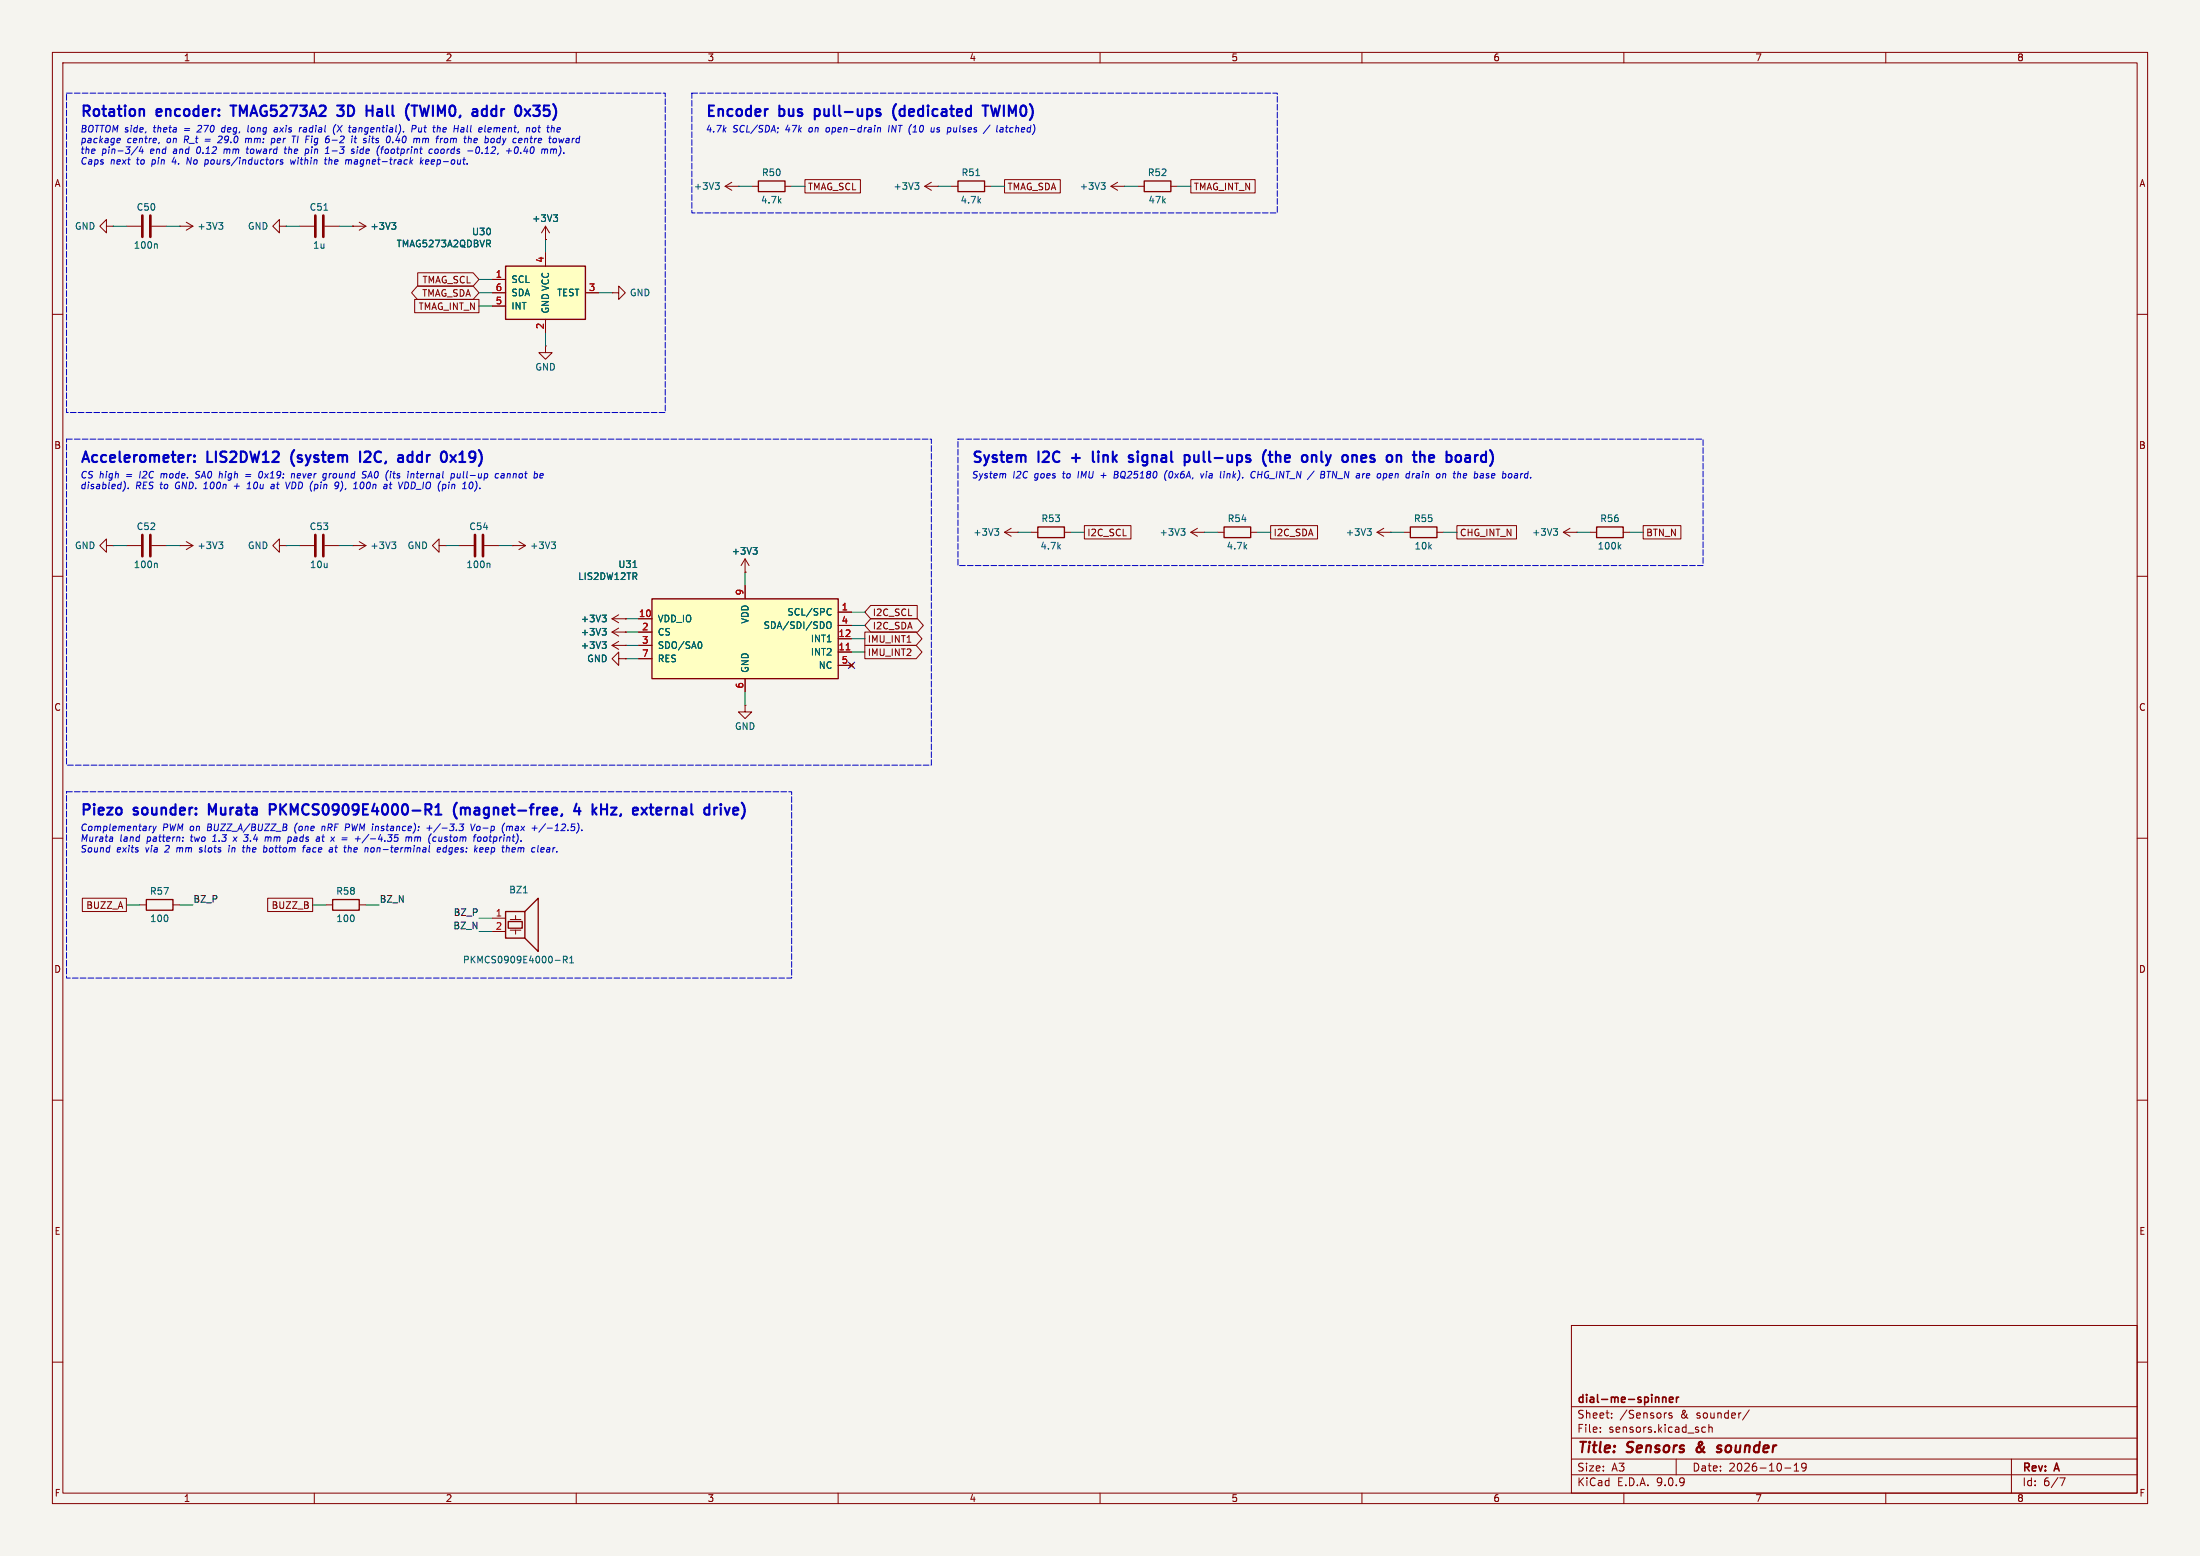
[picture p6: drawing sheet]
<svg xmlns="http://www.w3.org/2000/svg" width="420mm" height="297mm" viewBox="0 0 420 297" stroke-linecap="round" stroke-linejoin="round" font-family="sans-serif">
<path d="M0 0h420v297h-420z" fill="#f5f4ef" stroke="#f5f4ef" stroke-width=".19"/>
<g fill="none" stroke="#840000" stroke-width=".19">
<path d="M10 10h400v277h-400zM12 12h396v273h-396zM60 10v2M110 10v2M160 10v2M210 10v2M260 10v2M310 10v2M360 10v2M20.3 43.2v-1.3l-1.3 1.3 1.3 1.3v-1.3h1.3M21.6 43.2h.1M24.1 43.2h2.8"/>
<path d="M29 43.2h2.7M53.3 43.2v-1.3l-1.2 1.3 1.2 1.3v-1.3h1.3M54.6 43.2h.1M57.1 43.2h2.8M62 43.2h2.8M104.1 45.7h.1M104.1 43.2l-.7 1.3M104.1 43.2l.8 1.3M104.1 43.2v2.5M10 60h2M408 60h2M10 110h2"/>
<path d="M83.8 104.1v-1.2l-1.3 1.2 1.3 1.3v-1.3h1.3M85.1 104.1h.1M232.4 101.6h1.3M238.8 101.6h1.2M262.9 101.6l1.3 .8M262.9 101.6h2.5M264.2 100.8l-1.3 .8M265.4 101.6h.1M408 110h2M10 160h2M408 160h2M94 175.3h2.5"/>
<path d="M94 177.8h2.5M97.4 175.5h2M97.4 177.5h2M98.4 174.8v.7M98.4 177.5v.8M10 210h2M408 210h2M300 253h108v32h-108zM10 260h2M300 278.5h108M300 274.5h108M300 268.5h108"/>
<path d="M305.5 273.2v.2M305.5 272.5v.1M307.7 270.5v.2M307.7 269.8v.1M318 269.7h.2M319.2 269.8l-.4-.1-.2 .2 .1 .2 .5 .2v.3h-.6M320 278.5v3M325.6 272.5l-.4-.1-.3 .3 .1 .6h.6M326.2 272.5l.2-.1 .4 .1 .1 .9M326.2 271.9v1.5M333.9 269.1l-1.2 1.9M342.5 279.7l.4-.4v1.5"/>
<path d="M344.8 279.9l-.3 .3h-.3l-.3-.3 .2-.5 .4-.1 .2 .1a.99 .99 0 0 1-.3 1.4h-.3M384 278.5v6.5M408 260h2M60 285v2M110 285v2M160 285v2M210 285v2M260 285v2M300 281.5h108M310 285v2M340.7 280.2h1.2M342.5 280.8h.9"/>
<path d="M360 285v2M393.2 282.1h1l-.6 1.5"/>
</g>
<path d="M324 276.3a.53 .53 0 0 0 0 .8M328.6 276a.49 .49 0 0 0-.8 .3l.1 .1 .6 .2 .1 .3-.3 .3-.6-.1" fill="none" stroke="#840000" stroke-width=".4"/>
<path d="M317.4 266.7v1M317.4 266.8l.2-.1 .4 .1v.9M318.7 267.2l.7-.2-.1-.2-.4-.1-.2 .2 .1 .7h.5M320 266.7v1M320.5 266.7l-.3 .1-.2 .2" fill="none" stroke="#840000" stroke-width=".3"/>
<path d="M29.8 46.5l.2 .2v.7M61.8 40.1h.8M105.7 41h.7l-.4 .5M106.2 41.5l.2 .2v.3l-.2 .3M261 100.9h.8l-.4 .5M261.5 101.4l.3 .2v.3l-.3 .3M99.9 170.4h.8M106 183.3h1M107.6 183.2l.6-.1 .1-.2-.1-.3-.6-.1v1.3M107.9 183.2l.4 .6M108.8 183.8h.7M108.8 182.9l.3-.4v1.3" fill="none" stroke="#006464" stroke-width=".19"/>
<path d="M233.7 100.6h5.1v2h-5.1zM96.5 174h3.7v5.1h-3.7zM97 175.9h2.7v1.3h-2.7zM100.2 174l2.5-2.5v10.1l-2.5-2.5" fill="none" stroke="#840000" stroke-width=".25"/>
<path d="M27.2 41.1v4.1M28.7 41.1v4.1M60.2 41.1v4.1M61.7 41.1v4.1" fill="none" stroke="#840000" stroke-width=".51"/>
<path d="M96.5 50.8h15.3v10.2h-15.3z" fill="#ffffc2"/>
<path d="M96.5 50.8h15.3v10.2h-15.3zM63.5 171.7h5.1v2h-5.1z" fill="none" stroke="#840000" stroke-width=".25"/>
<g fill="none" stroke="#840000" stroke-width=".19">
<path d="M94 53.3h2.5M94 55.9h2.5M94 58.4h2.5M104.1 48.3v2.5M111.8 55.9h2.5M116.8 55.9h1.3v-1.3l1.3 1.3-1.3 1.3v-1.3M116.8 55.9h.1M104.1 66v1.3h1.3l-1.3 1.3-1.2-1.3h1.2M104.1 66h.1M104.1 61v2.5M67.3 104.1h.1M67.3 104.1h2.5"/>
<path d="M68.6 103.4l1.2 .7M69.8 104.1l-1.2 .8M87.6 104.1h2.8M92.5 104.1h2.7M97.8 104.1h.1M97.8 104.1h2.5M99.1 103.4l1.2 .7M100.3 104.1l-1.2 .8M227.3 101.6l1.3 .8M227.3 101.6h2.6M228.6 100.8l-1.3 .8M229.9 101.6h.1"/>
<path d="M62.2 172.7h1.3M68.6 172.7h1.2"/>
</g>
<path d="M74.8 103.4h.8l-.5 .5M75.3 103.9l.3 .3v.3l-.3 .2M93.3 107.5l.2 .2v.7M105.3 103.4h.7l-.4 .5M105.8 103.9l.2 .3v.3l-.2 .2M225.4 100.9h.8l-.4 .5M226 101.4l.2 .2v.3l-.2 .3" fill="none" stroke="#006464" stroke-width=".19"/>
<path d="M90.7 102.1v4.1M92.2 102.1v4.1" fill="none" stroke="#840000" stroke-width=".51"/>
<path d="M124.5 114.3h35.5v15.2h-35.5z" fill="#ffffc2"/>
<path d="M144.8 34.5h5.1v2.1h-5.1zM182.9 34.5h5.1v2.1h-5.1zM218.4 34.5h5.1v2.1h-5.1zM124.5 114.3h35.5v15.2h-35.5zM198.1 100.6h5.1v2h-5.1zM269.2 100.6h5.1v2h-5.1zM304.8 100.6h5.1v2h-5.1zM27.9 171.7h5.1v2h-5.1z" fill="none" stroke="#840000" stroke-width=".25"/>
<g fill="none" stroke="#840000" stroke-width=".19">
<path d="M138.4 35.6h2.6M138.4 35.6l1.3 .7M139.7 34.8l-1.3 .8M141 35.6h.1M143.5 35.6h1.3M149.9 35.6h1.2M153.7 34.3h10.6v2.5h-10.6zM176.5 35.6h2.6M176.5 35.6l1.3 .7M177.8 34.8l-1.3 .8M179.1 35.6h.1M181.6 35.6h1.3"/>
<path d="M188 35.6h1.2M191.8 34.3h10.6v2.5h-10.6zM212.1 35.6h2.5M212.1 35.6l1.3 .7M213.4 34.8l-1.3 .8M214.6 35.6h.1M217.2 35.6h1.2M223.5 35.6h1.3M227.3 34.3h12.3v2.5h-12.3zM34.3 43.2h.1M34.3 43.2h2.5M35.6 42.4l1.2 .8"/>
<path d="M36.8 43.2l-1.2 .7M67.3 43.2h.1M67.3 43.2h2.5M68.6 42.4l1.2 .8M69.8 43.2l-1.2 .7M79.2 57.1h12.2v2.6h-12.2zM79.7 54.6h10.6l1.1 1.3-1.1 1.3h-10.6l-1.1-1.3zM79.7 52.1h10.6l1.1 1.2-1.1 1.3h-10.6zM94 53.3h2.5M94 55.9h2.5M94 58.4h2.5M104.1 45.7h.1"/>
<path d="M104.1 48.3v2.5M111.8 55.9h2.5M104.1 61v2.5M20.3 104.1v-1.2l-1.3 1.2 1.3 1.3v-1.3h1.3M21.6 104.1h.1M24.1 104.1h2.8M29 104.1h2.7M34.3 104.1h.1M34.3 104.1h2.5M35.6 103.4l1.2 .7M36.8 104.1l-1.2 .8M53.3 104.1v-1.2l-1.2 1.2 1.2 1.3v-1.3h1.3"/>
<path d="M54.6 104.1h.1M57.1 104.1h2.8M62 104.1h2.8M116.8 118.1h2.6M116.8 118.1l1.3 .8M118.1 117.3l-1.3 .8M118.1 119.9l-1.3 .8M119.4 118.1h.1M121.9 118.1h2.6M142.2 109.2h.1M142.2 106.7v2.5M142.2 111.8v2.5"/>
<path d="M142.2 106.7l-.7 1.3M142.2 106.7l.8 1.3M160 116.8h2.6M160 119.4h2.6M166.2 118.1h9l1.1 1.3-1.1 1.3h-9l-1.1-1.3zM166.2 115.6h8.9v2.5h-8.9l-1.1-1.3zM191.8 101.6h2.5M191.8 101.6l1.2 .8M193 100.8l-1.2 .8M194.3 101.6h.1M196.8 101.6h1.3M203.2 101.6h1.3"/>
<path d="M207 100.3h8.9v2.6h-8.9zM242.6 100.3h8.9v2.6h-8.9zM268 101.6h1.2M274.3 101.6h1.3M278.1 100.3h11.4v2.6h-11.4zM298.4 101.6h2.6M298.4 101.6l1.3 .8M299.7 100.8l-1.3 .8M301 101.6h.1M303.5 101.6h1.3M309.9 101.6h1.2M313.7 100.3h7.2v2.6h-7.2z"/>
<path d="M116.8 120.7h2.6M116.8 123.2h2.6M116.8 120.7l1.3 .7M116.8 123.2l1.3 .8M118.1 125.7v-1.2l-1.3 1.2 1.3 1.3v-1.3h1.3M118.1 122.4l-1.3 .8M119.4 125.7h.1M119.4 120.7h.1M119.4 123.2h.1M121.9 120.7h2.6M121.9 123.2h2.6M121.9 125.7h2.6"/>
<path d="M142.2 134.6v1.3h1.3l-1.3 1.3-1.2-1.3h1.2M142.2 134.6h.1M142.2 129.5v2.6M160 121.9h2.6M160 124.5h2.6M160 127h2.6M162.2 126.6l.7 .8M162.9 126.6l-.7 .8M165.1 120.6h9.8l1.1 1.3-1.1 1.3h-9.8zM165.1 123.2h9.8l1.1 1.3-1.1 1.2h-9.8zM15.7 171.4h8.4v2.6h-8.4zM26.7 172.7h1.2"/>
<path d="M33 172.7h1.3M51.1 171.4h8.6v2.6h-8.6z"/>
</g>
<g fill="none" stroke="#006464" stroke-width=".19">
<path d="M136.5 34.9h.8l-.4 .5M137.1 35.4l.2 .2v.3l-.2 .2M174.6 34.9h.8l-.4 .5M175.2 35.4l.2 .2v.3l-.2 .2M186.3 33.5h.7M210.2 34.9h.8l-.4 .5M210.7 35.4l.3 .2v.3l-.3 .2M41.8 42.5h.7l-.4 .5M42.3 43l.2 .2v.3l-.2 .3M74.8 42.5h.8l-.5 .5M75.3 43l.3 .2v.3l-.3 .3M105.7 41h.7l-.4 .5"/>
<path d="M106.2 41.5l.2 .2v.3l-.2 .3M29.8 107.5l.2 .2v.7M41.8 103.4h.7l-.4 .5M42.3 103.9l.2 .3v.3l-.2 .2M114.9 117.4h.8l-.4 .5M114.9 120h.8l-.4 .4M115.5 117.9l.2 .2v.3l-.2 .3M120.8 108.3h.8M143.8 104.5h.7l-.4 .5M144.3 105l.2 .2v.3l-.2 .3M157.9 118.9l.2-.2a.43 .43 0 0 1 .6 .4v.4a.42 .42 0 0 1-.5 .5 .42 .42 0 0 1-.4-.5zM158.3 116.1l.4 .2"/>
<path d="M158.7 117.3l-.4 .1M189.9 100.9h.8l-.5 .5M190.4 101.4l.3 .2v.3l-.3 .3M296.6 100.9h.7l-.4 .5M297.1 101.4l.2 .2v.3l-.2 .3M309.1 104.3l.3 .5M309.4 103.9l-.5 .5M114.9 122.5h.8l-.4 .5M115.5 120.4l.2 .3v.3l-.2 .2M115.5 123l.2 .2v.3l-.2 .3M133.7 122.5a.79 .79 0 0 1 0 1.3"/>
</g>
<path d="M161.5 124h.8" fill="none" stroke="#a90000" stroke-width=".19"/>
<path d="M27.2 102.1v4.1M28.7 102.1v4.1M60.2 102.1v4.1M61.7 102.1v4.1" fill="none" stroke="#840000" stroke-width=".51"/>
<g fill="none" stroke="#009600" stroke-width=".19">
<path d="M141 35.6h2.5M151.1 35.6h2.6M179.1 35.6h2.5M189.2 35.6h2.6M214.6 35.6h2.6M224.8 35.6h2.5M21.6 43.2h2.5M31.7 43.2h2.6M54.6 43.2h2.5M64.8 43.2h2.5M91.4 53.3h2.6M91.4 58.4h2.6"/>
<path d="M91.4 55.9h2.6M104.1 45.7v2.6M114.3 55.9h2.5M104.1 63.5v2.5M21.6 104.1h2.5M31.7 104.1h2.6M54.6 104.1h2.5M64.8 104.1h2.5M85.1 104.1h2.5M95.2 104.1h2.6M119.4 118.1h2.5M142.2 109.2v2.6"/>
<path d="M162.6 116.8h2.5M162.6 119.4h2.5M194.3 101.6h2.5M204.5 101.6h2.5M229.9 101.6h2.5M240 101.6h2.6M265.4 101.6h2.6M275.6 101.6h2.5M301 101.6h2.5M311.1 101.6h2.6M119.4 120.7h2.5M119.4 125.7h2.5"/>
<path d="M119.4 123.2h2.5M142.2 132.1v2.5M162.6 121.9h2.5M162.6 124.5h2.5M24.1 172.7h2.6M34.3 172.7h2.5M59.7 172.7h2.5M69.8 172.7h2.6M91.4 175.3h2.6M91.4 177.8h2.6"/>
</g>
<path d="M162 126.4l1.2 1.2M163.2 126.4l-1.2 1.2" fill="none" stroke="#000084" stroke-width=".19"/>
<g fill="none" stroke="#0000c2" stroke-width=".19">
<path d="M22.8 27.2h-.3M22.9 26.5l.1 .2-.7 .1M26.3 28l-1.3 1.6M27 28l-.4 .9h.8M27.2 28.4l-.1 .9M30.4 27.2l-.2 .2M35.8 30.1l-.1 1.2M39.1 31.3h.4M39.2 30.5l-.2 1.3M39.6 30.5l-.4 .1M42.3 26.5l-.8 .7h.8M42.5 24.4l-.2 .6 .2 .2"/>
<path d="M42.8 28.4l-.1 .9M42.9 28.5l-.1 .1M46.9 26.4l-.1 .8M47 28.4h.5M47.2 28l-.1 1.1 .3 .2M47.3 26.4l-.4 .1M47.4 23.9l-.1 1.1 .1 .2M51.8 27.2h.5M51.9 26.4l-.2 1.3M52 26.4h.3M52.4 24.4h.5M52.8 30.5l-.1 .8"/>
<path d="M53 24.7h-.5l-.2 .2 .2 .3 .4-.1M53.2 30.5l-.4 .2M54 30.6l-.3-.1-.2 .2 .5 .3-.1 .3h-.5M54.5 28l-.1 1.1 .2 .2M55.5 30.5l.1 .8 .3-.6 .2 .6 .3-.8M56.1 26l-.1 1.2M57.2 24.4l-.1 .8M57.6 24.4l-.4 .2M58.9 28.6l-.1 .6-.4 .1M62.1 29.3h.7M62.2 30.1l-.2 1.1 .3 .1M62.6 28l-.2 1.3"/>
<path d="M62.9 30.1l-.2 1.2M63.8 24.1a1.42 1.42 0 0 0 .1 1.6M64.1 23.8l-.2 .2M64.5 23.9l.7 1.3M65.3 23.9l-1 1.3M66.2 30.5l.4 .2M66.6 30.7l-.1 .6M67 30.5l-.4 .2M67.2 26.4l-.1 .8M67.5 24.7h.3M67.6 24.4h.3M67.6 28.5l-.3-.1-.2 .3 .5 .2-.1 .3h-.5"/>
<path d="M67.6 26.4h.5M67.9 26l-.2 1.1 .3 .1M67.9 25.1l-.4 .1M68.2 28.4l-.1 .9M68.3 28v.1M72.7 28.4h.5M72.9 28.2l-.1 1.1M75 27.1v.1M78.4 30.9l.3 .4M78.7 24.6l.6-.1 .1-.4-.7-.2-.1 1.3M78.8 30.5l-.5 .5M80 24.4l-.1 .6 .1 .2"/>
<path d="M80.4 30.1l-.2 1.2M80.4 30.9l.3 .4M80.8 26.4l-.2 .8M80.8 30.5l-.5 .5M80.9 26.4l-.2 .1M81.3 30.7l-.1 .5 .2 .1M81.9 30.8l-.7 .1M82.6 28.5h-.5l-.2 .5 .2 .3 .4-.1M83.5 28.4l-.4 .2-.1 .4 .2 .3 .3-.1M84.1 24.5l-.1 .7M85 26.5l.3-.1 .2 .2-.1 .5-.4 .1M88 24.8v.3h.5"/>
<path d="M89.3 28.8h1M91.1 28.1a.83 .83 0 0 0-.1 1.2M91.1 26.5l-.4-.1-.2 .2v.6h.5M91.1 26.7l-.6 .1M93.4 24.4l-.2 .1-.1 .5 .2 .2h.2M93.8 24.7l-.6 .1M95 26.5l-.2 .5 .1 .2h.4M96.7 28.8h.9M97.2 28.3l-.1 1M98.2 28.5l.1 .7 .1 .1 .3-.1M100.3 26.5h-.1M100.7 26.5v.7"/>
<path d="M101.7 24.5l.2-.1 .4 .1v.5l-.2 .1-.3 .1-.2-.1zM104.2 28.4l.4 .2-.1 .7M105.2 28.4l-.1 .9M105.5 28.4l-.3 .2M106.4 25.1h.4M106.7 26.4l.1 .8 .3-.6 .2 .6 .4-.8M148.5 24.4v.1M167.6 24.4l-.1 .8M168.1 24.4l-.1 .8M169.8 23.9l-.2 1.3M177.8 24.4v.7l.3 .1 .2-.1M178.4 24.4l-.1 .8"/>
<path d="M181.5 24.6v.4l-.3 .2M189 23.9l-1.3 1.6M190.9 24.8v.3h.5M23.7 91.9a1.52 1.52 0 0 1-.3 1.9M24.5 93.2v.1M37.3 91.2h.5M37.6 90l-.2 .3 .2 .3M42.3 90.4l-.3 .1M44.7 92.8h1M46.9 90.9h.9M46.9 90.6h1M47.1 93.3h.8"/>
<path d="M47.3 92.4l.4-.4-.2 1.3M49.5 90.2l-.1 .3M50.1 90.2l-.2 .9-.4 .1M51.8 92.5h.5M52.4 92.7l-.5 .1-.2 .2 .2 .3 .4-.1M55.4 92l-.6 1.3M55.7 90.4l-.1 .8M56.2 90.6v.6M62.3 90.4l-.1 1M64.7 92.6l-.3 .2h-.3M64.7 92.3l-.2 .7-.3 .3M65.1 93.5l-.2 .3"/>
<path d="M67.5 93.3h.7M68.8 92.5v.7l.2 .1 .2-.1M69.4 90.6h.3M69.5 90h.3M69.8 90.7l.1 .3-.3 .2M70.4 90.9h.6M70.8 90l-.6 1.2M74.3 92.4h.5M74.6 92l-.2 1.1 .3 .2M75.2 90l-.1 1.1 .2 .1M78 92.6l-.2 .5-.3 .2M78.7 90.4l.3 .2v.6"/>
<path d="M79.5 90.4h.5M86.6 90.4l.1 .1M86.8 90.6l-.2 .6M87.3 90.4v.8h.3l.2-.1M87.9 90.4l-.1 .8M90.3 92.5l-.2 .7-.2 .1-.3-.1M90.8 93.5l-.2 .3M94.6 90.6v.6h.5M95.7 90.5h.5v.7M96.3 90.7l-.5 .1-.2 .1 .2 .3h.4M103.2 90.5l.4-.1 .1 .3-.6 .1M103.6 91.2h-.4"/>
<path d="M192 90.6l-.1 .6M212.7 90.6h.5M212.8 90l-.1 1.2h.4M222.3 90.9l.3 .8M229.2 90.4l.2 .8 .4-.8M233.7 90.4l-.1 .8M238.8 90.7l.2 .5 .5-.1M253.7 90l-.2 1.2M264.3 90.4l.4 .1v.5l-.1 .2h-.4M269.1 90l-.1 1.2M269.9 90.4h.1M270.8 90.4l-.3 .1"/>
<path d="M270.8 90.8h-.3l-.2 .1 .1 .3h.4M275.5 90.5h.5l-.1 .7M277.7 90l-.2 1.1M278.4 90l-.2 1.2M279.6 90.4l.4 .1v.2l-.6 .1M279.9 91.2h-.4M284.1 90.8l.1 .1M284.2 91.1l-.2 .1h-.3M289.1 91.2h.6M289.7 90.6v.6M21.5 159.9l-.1 .7M28.6 157.7l-.1 .9"/>
<path d="M28.9 157.7l-.4 .2M29.2 157.7l.2 .9M29.4 158.6l-.3 .4M29.8 157.7l-.4 .9M35 159.8l-.1 .1M44.6 159.8l.5 .8M45.3 159.8l-.8 .8M50.7 159.8l-.1 .8M50.9 159.8l-.2 .1M51.1 159.8h.1M54.8 157.5l-.3 .4 .2 .1v.3l-.2 .3M55.2 159.8l.4 .1v.5l-.2 .1-.3 .1"/>
<path d="M60.6 159.8h.4l-.1 .8M61.5 157.7l-.1 .9M61.6 157.8h-.1M70.4 159.3l-1.3 1.6M77.5 159.8l-.1 .8M78.1 159.9l-.1 .7M78.6 159.9l-.1 .7M79.2 159.8l-.1 .8M81.5 158.1h1M82 157.6l-.1 1M82.3 159.2l-.2 .3M83.8 159.8v.6l.1 .2"/>
<path d="M87.8 157.3h.7l-.4 .5h.1M88.5 158l-.2 .5-.5 .1M89.9 157.3l.2 1.3 .6-1.3M91 157.9l.1 .6M91.3 159.9l-.1 .1M91.8 159.9l-.1 .6-.2 .1-.3-.1M92.4 159.9l-.1 .5 .1 .1 .3 .1M95.9 158.2l.2 .8M96.8 157.7l-.1 .9M104.2 157.2l-1.3 1.7M110.5 157.5l-.1 1M111.1 158.4v.2"/>
<path d="M21.4 160.5l-.1 .1M21.5 160.1h-.4M34.9 160.5v.1M38 162.6h.4M38.3 161.8l-.2 .2 .1 .2M40.6 160.6h.7M43.7 161.8l-.1 .8M46.3 161.8h.5M46.4 162.6h.3M46.5 161.4l-.1 1.1M50.4 161.9l.4-.1 .2 .2-.2 .5-.4 .1M58 161.6l-.2 1"/>
<path d="M59.1 162.2h-.3l-.3 .1 .1 .3h.4M60.9 160.5l-.4 .1M61 160.1h-.4M63.1 161.8l.3 .1v.7M63.4 162.6h-.4M63.5 162.1l-.5 .1M63.9 161.8h.5M66.7 161.8l.4 .2-.1 .6M71.3 161.8l-.4 .1-.1 .5 .2 .2h.3M84 161.8l-.4 .1-.1 .6 .1 .1h.4M84.1 162v.1l-.6 .1M84.7 161.9l-.1 .6 .2 .1h.3"/>
<path d="M85.3 161.4l-.2 1.2M91.6 162.6h.5M91.7 161.9l.4-.1 .1 .3-.6 .1M97.8 162v.6h.3M98.4 162.1l-.6 .1M103.3 162.2l.6-.1-.1-.2-.3-.1-.2 .2v.6h.5"/>
</g>
<g fill="none" stroke="#0000c2" stroke-width=".4">
<path d="M78.1 19.9l-.4 .5M105.6 19.9l.4 .5M171.1 19.9a2.29 2.29 0 0 0 0 3M196.6 19.9l.4 .5M17 20.3l-.3-.2h-.7v2M19.8 20.1v1.8M22.7 20.1v1.8M23.9 20.1v.2M27.2 20.8l.3 .3v1M37.9 20.1v2M44 20.1h1.1M44.6 20.1v2"/>
<path d="M45.8 22.1v-2l.7 1.5 .6-1.5v2M47.8 22.1l.7-2 .6 2M50.8 20.2a.72 .72 0 0 0-.9 .2M52.7 20.1h-.9l-.1 1M53.6 20.3l.3-.2h.5l.2 .2M55.4 20.1h1.3l-.8 2M57.3 20.1h1.3l-.7 .8M59.1 22.1l.7-2 .7 2M61 20.3l.3-.2h.5l.3 .2M64.4 20.1h1.2l-.7 .8 .5 .1M64.4 22l.2 .1 .8-.1M67.4 20.4l-.5-.3h-.4v2"/>
<path d="M70 20.1v2M70 21.1h1.1M71.1 20.1v2M73.9 20.1v1.8M74.9 20.1v1.8M78.6 20.1h1.1M79.1 20.1v2M80.2 20.1l.4 2M81.9 20.1l-.5 2M82.6 20.1v2M83.6 22.1v-2l.7 1.5 .6-1.5v2M86 20.3a.46 .46 0 0 1 .7 0"/>
<path d="M92.2 22h.7M92.2 20.9h.7M92.9 20.1v2M94.7 20.1v2M98.6 20.3a.46 .46 0 0 1 .7 0M101.8 20.1h1.2l-.6 .8h.2M101.8 22l.3 .1h.5M104.8 20.1h-.9l-.1 1M136.3 20.1h-.9v2M143.4 20.1v2M148.8 20.1v2M155.5 20.8v2"/>
<path d="M155.5 22l.2 .1M155.7 20.8l-.2 .1M159.2 20.1v1.8M160.2 20.1v1.8M168 21.6v.4M172.7 20.1v2M176.2 20.1v2M177.2 20.1v.2M181.6 20.1v1.8M185.4 20.1v2M187.5 20.1h1.2M188.1 20.1v2"/>
<path d="M189.2 20.1l.4 2M190.9 20.1l-.5 2M191.6 20.1v2M192.6 22.1v-2l.7 1.5 .6-1.5v2M195 20.3a.46 .46 0 0 1 .7 0M15.7 88.2l.7-2 .6 2M22.8 86.2v1.7M33 86.2v1.7M36.5 86.9h-.4M37.1 88v.2M37.1 86.9v.2M39.6 86.2v2"/>
<path d="M41.2 86.2v2M43.2 86.3l-.7-.1-.3 .2M44 86.4l.3-.2h.4l.3 .2M46.9 86.5l-.4-.3h-.5v2M47.8 86.2l.5 2M49.5 86.2l-.5 2M50.6 86.5l.1-.3v2M52.1 86.4l.3-.2h.4l.3 .2M56.2 85.9l-.4 .6M61.7 86.2v1.7M68.7 86.2v2M69.6 86.4l.3-.2h.5l.2 .2"/>
<path d="M70.6 87l-1.1 1.2h1.2M72.7 86.4a.69 .69 0 0 0-1 .1M76.3 86.9h.3l.3 .2v1.1M76.9 88.1l-.6 .1M76.9 87.3l-.6 .1M78.7 86.2v2M80.6 86.2v2M84.4 86.4a.46 .46 0 0 1 .7 0M86 86.9l1 1.3M87 86.9l-1 1.3M88.1 86.5l.2-.3v2M89.7 86.4l.3-.2h.4l.2 .2"/>
<path d="M91.4 85.9l.4 .6M187.2 86.3l-.8-.1-.2 .2M191.2 86.2v1.7M198.3 86.2v2M199.1 86.4l.3-.2h.5l.3 .2M202.3 86.4a.69 .69 0 0 0-1.1 .1M205.4 86.7v1.5M208.6 86.2v1.7l.3 .3M209.7 86.2v.2M212.4 86.2v2M216.1 87.5l.2 .3-.2 .4M216.1 86.9h.2"/>
<path d="M217.2 86.2v.2M223.6 86.2v1.7M226.7 86.9l.4 .3v.6l-.4 .4M228 86.9l.1 1.2h.6M229.8 86.2v1.7M230.8 86.2v1.7M241.1 87.6l.2 .8 .4 .5M241.7 85.9l-.4 .6-.2 .7M242.2 86.9h.7M242.4 86.2v1.7l.1 .2 .4 .1M243.6 86.2v2M244.3 86.9a.54 .54 0 0 0-.7 .1"/>
<path d="M251 86.9l.3 .2v1.1M252.3 86.2v1.7l.2 .3M260 88.1h.7M260 86.9h.5h.2l.1 .4-.9 .2M269.7 86.9h.7M270 86.2v1.7l.1 .2 .3 .1M271.1 86.2v2M276.2 86.2v2M276.2 88.1l.1 .1M276.3 86.9h-.1M283.5 86.9h-.6l-.2 .3 .1 .8 .3 .2h.4M283.7 86.2v2"/>
<path d="M284.4 85.9l.4 .6M17 153.7l-.3-.2h-.7v2M18 153.5v.2M33.5 153.5v2M39.9 155.5v-2l.7 1.4 .6-1.4v2M47 153.5v1.7M52.5 154.4l-1 .1M52.6 153.7l-.3-.2h-.8v2M53.5 153.5v2M54.6 153.5l-1.1 1.1M55.5 155.5v-2l.7 1.4 .6-1.4v2M58.9 153.7a.69 .69 0 0 0-1 .1"/>
<path d="M60.8 153.6l-.7-.1-.3 .2M61.8 153.7a.46 .46 0 0 1 .8 0M63.6 153.7l.3-.2h.4l.3 .2M65.6 153.7a.46 .46 0 0 1 .8 0M67.4 153.7l.3-.2h.4l.3 .2M70.3 153.5h-1v2M71.5 153.4l-.5 1.4M73.1 153.7a.46 .46 0 0 1 .8 0M75 153.7a.46 .46 0 0 1 .8 0M76.9 153.7a.46 .46 0 0 1 .8 0M82.3 153.7l-.3-.2h-.8v2M83.1 155.5h1.2"/>
<path d="M83.1 154.1l.6-.6v2M87.2 153.2a2.29 2.29 0 0 0 0 3.1M88 154.2v1.3M88.3 154.2l-.3 .2M97.8 153.5v1.7M101.9 153.5l-.4 .1-.1 .2M110.1 153.4l-.5 1.4h1.2M110.6 154.2v1.3M113.1 153.5v2M114.7 153.5v2M114.7 154.4h1.2M115.9 153.5v2"/>
<path d="M124 154.2h.7M124.3 153.5v1.7l.1 .2 .3 .1M132 153.5v1.7M135.4 153.5v2M137.6 153.5v.2M137.6 154.2v1.3M138.4 154.2l.4 1.3 .5-1.3M141.6 153.2l.4 .6"/>
</g>
<path d="M12.7 17.8h114.3v60.9h-114.3zM132.1 17.8h111.7v22.8h-111.7zM12.7 83.8h165.1v62.3h-165.1zM182.9 83.8h142.2v24.2h-142.2zM12.7 151.1h138.4v35.6h-138.4z" fill="none" stroke="#0000c2" stroke-width=".19" stroke-dasharray="1.1 .4"/>
<g font-size="2.8" fill="#0000c2">
<text x="15.2" y="23.3">Rotation</text>
<text x="30" y="23.3">encoder:</text>
<text x="45.1" y="23.3">TMAG5273A2</text>
<text x="66.2" y="23.3">3D</text>
<text x="72.4" y="23.3">Hall</text>
<text x="80.8" y="23.3">(TWIM0,</text>
<text x="94.3" y="23.3">addr</text>
<text x="103.3" y="23.3">0x35)</text>
<text x="134.6" y="23.3">Encoder</text>
<text x="148.8" y="23.3">bus</text>
<text x="156.4" y="23.3">pull-ups</text>
<text x="172.2" y="23.3">(dedicated</text>
<text x="190.3" y="23.3">TWIM0)</text>
<text x="15.2" y="89.3">Accelerometer:</text>
<text x="39.7" y="89.3">LIS2DW12</text>
<text x="56.5" y="89.3">(system</text>
<text x="70.4" y="89.3">I2C,</text>
<text x="78.5" y="89.3">addr</text>
<text x="87.5" y="89.3">0x19)</text>
<text x="185.4" y="89.3">System</text>
<text x="198.3" y="89.3">I2C</text>
<text x="205.5" y="89.3">+</text>
<text x="210.3" y="89.3">link</text>
<text x="218" y="89.3">signal</text>
<text x="229.4" y="89.3">pull-ups</text>
<text x="245.2" y="89.3">(the</text>
<text x="253.5" y="89.3">only</text>
<text x="262" y="89.3">ones</text>
<text x="271.3" y="89.3">on</text>
<text x="277.2" y="89.3">the</text>
<text x="284.2" y="89.3">board)</text>
<text x="15.2" y="156.6">Piezo</text>
<text x="25.7" y="156.6">sounder:</text>
<text x="40.7" y="156.6">Murata</text>
<text x="53.2" y="156.6">PKMCS0909E4000-R1</text>
<text x="89.1" y="156.6">(magnet-free,</text>
<text x="113" y="156.6">4</text>
<text x="117.2" y="156.6">kHz,</text>
<text x="125.8" y="156.6">external</text>
<text x="140.2" y="156.6">drive)</text>
</g>
<g font-size="2.8" fill="#840000">
<text x="301" y="277.9">Title:</text>
<text x="310.6" y="277.9">Sensors</text>
<text x="324.7" y="277.9">&amp;</text>
<text x="329.5" y="277.9">sounder</text>
</g>
<g font-size="2.1" fill="#840000">
<text x="301" y="268.2">dial-me-spinner</text>
<text x="301" y="273.7">File:</text>
<text x="301" y="271">Sheet:</text>
<text x="307.1" y="273.7">sensors.kicad_sch</text>
<text x="309.2" y="271">/Sensors</text>
<text x="320.9" y="271">&amp;</text>
<text x="324" y="271">sounder/</text>
<text x="301" y="281.1">Size:</text>
<text x="307.6" y="281.1">A3</text>
<text x="323" y="281.1">Date:</text>
<text x="330" y="281.1">2026-10-19</text>
<text x="386" y="281.3">Rev:</text>
<text x="392.4" y="281.3">A</text>
<text x="301" y="283.9">KiCad</text>
<text x="308.7" y="283.9">E.D.A.</text>
<text x="316.3" y="283.9">9.0.9</text>
<text x="386" y="283.9">Id:</text>
<text x="390.1" y="283.9">6/7</text>
</g>
<g font-size="1.8" fill="#840000">
<text x="35" y="11.9">1</text>
<text x="85" y="11.9">2</text>
<text x="135" y="11.9">3</text>
<text x="185" y="11.9">4</text>
<text x="235" y="11.9">5</text>
<text x="285" y="11.9">6</text>
<text x="335" y="11.9">7</text>
<text x="385" y="11.9">8</text>
<text x="10.3" y="35.9">A</text>
<text x="408.3" y="35.9">A</text>
<text x="154.1" y="36.5">TMAG_SCL</text>
<text x="192.2" y="36.5">TMAG_SDA</text>
<text x="227.8" y="36.5">TMAG_INT_N</text>
<text x="79.8" y="59.4">TMAG_INT_N</text>
<text x="80.5" y="56.8">TMAG_SDA</text>
<text x="80.6" y="54.3">TMAG_SCL</text>
<text x="10.3" y="85.9">B</text>
<text x="408.2" y="85.9">B</text>
<text x="207.5" y="102.6">I2C_SCL</text>
<text x="243" y="102.6">I2C_SDA</text>
<text x="278.6" y="102.6">CHG_INT_N</text>
<text x="314.2" y="102.6">BTN_N</text>
<text x="166.5" y="117.8">I2C_SCL</text>
<text x="165.6" y="122.9">IMU_INT1</text>
<text x="165.6" y="125.4">IMU_INT2</text>
<text x="166.5" y="120.3">I2C_SDA</text>
<text x="10.3" y="135.9">C</text>
<text x="408.2" y="135.9">C</text>
<text x="16.4" y="173.7">BUZZ_A</text>
<text x="51.8" y="173.7">BUZZ_B</text>
<text x="10.3" y="185.9">D</text>
<text x="408.2" y="185.9">D</text>
<text x="10.3" y="235.9">E</text>
<text x="408.3" y="235.9">E</text>
<text x="10.3" y="285.9">F</text>
<text x="35" y="286.9">1</text>
<text x="85" y="286.9">2</text>
<text x="135" y="286.9">3</text>
<text x="185" y="286.9">4</text>
<text x="235" y="286.9">5</text>
<text x="285" y="286.9">6</text>
<text x="335" y="286.9">7</text>
<text x="385" y="286.9">8</text>
<text x="408.3" y="285.9">F</text>
</g>
<g font-size="1.8" fill="#0000c2">
<text x="15.2" y="25.6">BOTTOM side,</text>
<text x="15.2" y="27.7">package</text>
<text x="15.2" y="29.7">the</text>
<text x="19.4" y="29.7">pin-3/4</text>
<text x="24.2" y="27.7">centre,</text>
<text x="28.8" y="29.7">end</text>
<text x="29.4" y="25.6">theta</text>
<text x="31.9" y="27.7">on</text>
<text x="33.3" y="29.7">and</text>
<text x="35.4" y="27.7">R_t =</text>
<text x="35.4" y="25.6">=</text>
<text x="37.9" y="29.7">0.12</text>
<text x="38.1" y="25.6">270</text>
<text x="42.3" y="27.7">29.0</text>
<text x="42.9" y="25.6">deg,</text>
<text x="43.3" y="29.7">mm</text>
<text x="47.7" y="27.7">mm:</text>
<text x="47.9" y="29.7">toward</text>
<text x="48.1" y="25.6">long</text>
<text x="52.8" y="27.7">per</text>
<text x="53.4" y="25.6">axis</text>
<text x="55.4" y="29.7">the</text>
<text x="57" y="27.7">TI Fig</text>
<text x="58.4" y="25.6">radial</text>
<text x="59.5" y="29.7">pin</text>
<text x="63.6" y="29.7">1-3</text>
<text x="63.8" y="27.7">6-2</text>
<text x="65" y="25.6">(X</text>
<text x="68.3" y="25.6">tangential).</text>
<text x="68.7" y="29.7">side</text>
<text x="68.9" y="27.7">it</text>
<text x="71.4" y="27.7">sits</text>
<text x="73.8" y="29.7">(footprint</text>
<text x="76" y="27.7">0.40</text>
<text x="80.4" y="25.6">Put</text>
<text x="81.4" y="27.7">mm</text>
<text x="84" y="29.7">coords</text>
<text x="84.7" y="25.6">the</text>
<text x="86" y="27.7">from</text>
<text x="88.9" y="25.6">Hall</text>
<text x="91.5" y="29.7">-0.12,</text>
<text x="91.5" y="27.7">the</text>
<text x="93.9" y="25.6">element,</text>
<text x="95.6" y="27.7">body</text>
<text x="99.1" y="29.7">+0.40</text>
<text x="101.2" y="27.7">centre</text>
<text x="103.1" y="25.6">not</text>
<text x="106" y="29.7">mm).</text>
<text x="108.3" y="27.7">toward</text>
<text x="134.6" y="25.6">4.7k</text>
<text x="139.8" y="25.6">SCL/SDA;</text>
<text x="150" y="25.6">47k</text>
<text x="154.6" y="25.6">on</text>
<text x="158.1" y="25.6">open-drain</text>
<text x="170.2" y="25.6">INT (10</text>
<text x="178.7" y="25.6">us</text>
<text x="182.1" y="25.6">pulses</text>
<text x="189.4" y="25.6">/</text>
<text x="191.9" y="25.6">latched)</text>
<text x="15.2" y="31.7">Caps</text>
<text x="21" y="31.7">next</text>
<text x="26.2" y="31.7">to</text>
<text x="29.2" y="31.7">pin</text>
<text x="33.3" y="31.7">4.</text>
<text x="36.3" y="31.7">No</text>
<text x="39.9" y="31.7">pours/inductors</text>
<text x="56.5" y="31.7">within</text>
<text x="63.3" y="31.7">the</text>
<text x="67.4" y="31.7">magnet-track</text>
<text x="81.9" y="31.7">keep-out.</text>
<text x="15.2" y="91.6">CS high</text>
<text x="15.2" y="93.7">disabled).</text>
<text x="24.1" y="91.6">=</text>
<text x="25.8" y="93.7">RES to</text>
<text x="26.9" y="91.6">I2C</text>
<text x="31.1" y="91.6">mode.</text>
<text x="33.7" y="93.7">GND. 100n</text>
<text x="38" y="91.6">SA0</text>
<text x="42.6" y="91.6">high</text>
<text x="45.3" y="93.7">+</text>
<text x="47.9" y="91.6">=</text>
<text x="48" y="93.7">10u</text>
<text x="50.6" y="91.6">0x19:</text>
<text x="52.8" y="93.7">at</text>
<text x="55.8" y="93.7">VDD (pin</text>
<text x="57" y="91.6">never</text>
<text x="63.3" y="91.6">ground</text>
<text x="65.5" y="93.7">9),</text>
<text x="69.4" y="93.7">100n</text>
<text x="71" y="91.6">SA0</text>
<text x="75.3" y="93.7">at</text>
<text x="75.7" y="91.6">(its</text>
<text x="78.4" y="93.7">VDD_IO (pin</text>
<text x="80.1" y="91.6">internal</text>
<text x="88.5" y="91.6">pull-up</text>
<text x="91" y="93.7">10).</text>
<text x="97.2" y="91.6">cannot</text>
<text x="185.4" y="91.6">System</text>
<text x="193.3" y="91.6">I2C</text>
<text x="197.6" y="91.6">goes</text>
<text x="203.1" y="91.6">to</text>
<text x="206.2" y="91.6">IMU +</text>
<text x="213.5" y="91.6">BQ25180</text>
<text x="223.3" y="91.6">(0x6A,</text>
<text x="230.5" y="91.6">via</text>
<text x="234.4" y="91.6">link).</text>
<text x="240.4" y="91.6">CHG_INT_N /</text>
<text x="254.1" y="91.6">BTN_N are</text>
<text x="265.4" y="91.6">open</text>
<text x="271.1" y="91.6">drain</text>
<text x="277.1" y="91.6">on</text>
<text x="280.6" y="91.6">the</text>
<text x="284.7" y="91.6">base</text>
<text x="290.3" y="91.6">board.</text>
<text x="15.2" y="159">Complementary</text>
<text x="15.2" y="161">Murata</text>
<text x="22.8" y="161">land</text>
<text x="28.1" y="161">pattern:</text>
<text x="31" y="159">PWM on</text>
<text x="36.7" y="161">two</text>
<text x="39.8" y="159">BUZZ_A/BUZZ_B</text>
<text x="41" y="161">1.3</text>
<text x="45.2" y="161">x 3.4</text>
<text x="51.6" y="161">mm</text>
<text x="56.2" y="161">pads</text>
<text x="56.6" y="159">(one</text>
<text x="61.8" y="161">at</text>
<text x="62" y="159">nRF PWM instance):</text>
<text x="64.9" y="161">x =</text>
<text x="69.8" y="161">+/-4.35</text>
<text x="79.7" y="161">mm</text>
<text x="82.7" y="159">+/-3.3</text>
<text x="84.2" y="161">(custom</text>
<text x="91.3" y="159">Vo-p</text>
<text x="93.1" y="161">footprint).</text>
<text x="97.5" y="159">(max</text>
<text x="103.4" y="159">+/-12.5).</text>
<text x="15.2" y="163">Sound</text>
<text x="22.2" y="163">exits</text>
<text x="27.9" y="163">via</text>
<text x="31.8" y="163">2</text>
<text x="34.1" y="163">mm</text>
<text x="38.7" y="163">slots</text>
<text x="44.5" y="163">in</text>
<text x="47.4" y="163">the</text>
<text x="51.5" y="163">bottom</text>
<text x="59.3" y="163">face</text>
<text x="64.5" y="163">at</text>
<text x="67.5" y="163">the</text>
<text x="71.7" y="163">non-terminal</text>
<text x="85.7" y="163">edges:</text>
<text x="93" y="163">keep</text>
<text x="98.5" y="163">them</text>
<text x="104.4" y="163">clear.</text>
</g>
<g font-size="1.8" fill="#006464">
<text x="145.4" y="33.8">R50</text>
<text x="183.5" y="33.8">R51</text>
<text x="219" y="33.8">R52</text>
<text x="26" y="40.4">C50</text>
<text x="59" y="40.4">C51</text>
<text x="132.4" y="36.4">+3V3</text>
<text x="145.2" y="39">4.7k</text>
<text x="170.5" y="36.4">+3V3</text>
<text x="183.3" y="39">4.7k</text>
<text x="206" y="36.4">+3V3</text>
<text x="219.2" y="39">47k</text>
<text x="14.2" y="44">GND</text>
<text x="25.4" y="47.7">100n</text>
<text x="37.6" y="44">+3V3</text>
<text x="47.2" y="44">GND</text>
<text x="59.7" y="47.7">1u</text>
<text x="70.6" y="44">+3V3</text>
<text x="75.6" y="47.4">TMAG5273A2QDBVR</text>
<text x="90" y="45.1">U30</text>
<text x="101.5" y="42.6">+3V3</text>
<text x="97.5" y="54.2">SCL</text>
<text x="97.5" y="56.7">SDA</text>
<text x="97.5" y="59.3">INT</text>
<text x="105" y="59.9" transform="rotate(-90 105 59.9)">GND VCC</text>
<text x="106.2" y="56.7">TEST</text>
<text x="120.1" y="56.7">GND</text>
<text x="102.1" y="70.9">GND</text>
<text x="26" y="101.4">C52</text>
<text x="59" y="101.4">C53</text>
<text x="89.5" y="101.4">C54</text>
<text x="198.7" y="99.8">R53</text>
<text x="234.3" y="99.8">R54</text>
<text x="269.8" y="99.8">R55</text>
<text x="305.4" y="99.8">R56</text>
<text x="14.2" y="105">GND</text>
<text x="37.6" y="105">+3V3</text>
<text x="47.2" y="105">GND</text>
<text x="70.6" y="105">+3V3</text>
<text x="77.7" y="105">GND</text>
<text x="101.1" y="105">+3V3</text>
<text x="139.6" y="106.1">+3V3</text>
<text x="185.7" y="102.5">+3V3</text>
<text x="198.5" y="105.1">4.7k</text>
<text x="221.3" y="102.5">+3V3</text>
<text x="234.1" y="105.1">4.7k</text>
<text x="256.8" y="102.5">+3V3</text>
<text x="270" y="105.1">10k</text>
<text x="292.4" y="102.5">+3V3</text>
<text x="304.9" y="105.1">100k</text>
<text x="25.4" y="108.6">100n</text>
<text x="59.1" y="108.6">10u</text>
<text x="88.9" y="108.6">100n</text>
<text x="110.3" y="110.9">LIS2DW12TR</text>
<text x="118" y="108.6">U31</text>
<text x="110.8" y="119">+3V3</text>
<text x="125.5" y="119">VDD_IO</text>
<text x="143.1" y="119.1" transform="rotate(-90 143.1 119.1)">VDD</text>
<text x="150.2" y="117.7">SCL/SPC</text>
<text x="110.8" y="121.5">+3V3</text>
<text x="110.8" y="124.1">+3V3</text>
<text x="125.5" y="121.5">CS</text>
<text x="125.5" y="124.1">SDO/SA0</text>
<text x="145.7" y="120.2">SDA/SDI/SDO</text>
<text x="154.7" y="122.8">INT1</text>
<text x="154.7" y="125.3">INT2</text>
<text x="112" y="126.6">GND</text>
<text x="125.5" y="126.6">RES</text>
<text x="143.1" y="128.5" transform="rotate(-90 143.1 128.5)">GND</text>
<text x="156.2" y="127.9">NC</text>
<text x="140.2" y="139.5">GND</text>
<text x="28.5" y="171">R57</text>
<text x="64.1" y="171">R58</text>
<text x="97.1" y="170.7">BZ1</text>
<text x="28.6" y="176.2">100</text>
<text x="64.1" y="176.2">100</text>
<text x="88.3" y="184.1">PKMCS0909E4000-R1</text>
</g>
<g font-size="1.8" fill="#a90000">
<text x="94.5" y="53.1">1</text>
<text x="103.9" y="50.2" transform="rotate(-90 103.9 50.2)">4</text>
<text x="94.5" y="55.6">6</text>
<text x="94.5" y="58.2">5</text>
<text x="112.3" y="55.6">3</text>
<text x="103.9" y="62.9" transform="rotate(-90 103.9 62.9)">2</text>
<text x="142" y="113.7" transform="rotate(-90 142 113.7)">9</text>
<text x="121.9" y="117.9">10</text>
<text x="160.6" y="116.6">1</text>
<text x="160.6" y="119.1">4</text>
<text x="122.5" y="120.4">2</text>
<text x="122.5" y="122.9">3</text>
<text x="122.5" y="125.5">7</text>
<text x="160" y="121.7">12</text>
<text x="160" y="124.2">11</text>
<text x="142" y="131.5" transform="rotate(-90 142 131.5)">6</text>
<text x="160.6" y="126.7">5</text>
<text x="94.5" y="175">1</text>
<text x="94.5" y="177.5">2</text>
</g>
<g font-size="1.8" fill="#0f0f0f">
<text x="36.8" y="172.4">BZ_P</text>
<text x="72.4" y="172.4">BZ_N</text>
<text x="86.5" y="177.5">BZ_N</text>
<text x="86.5" y="174.9">BZ_P</text>
</g>
</svg>
